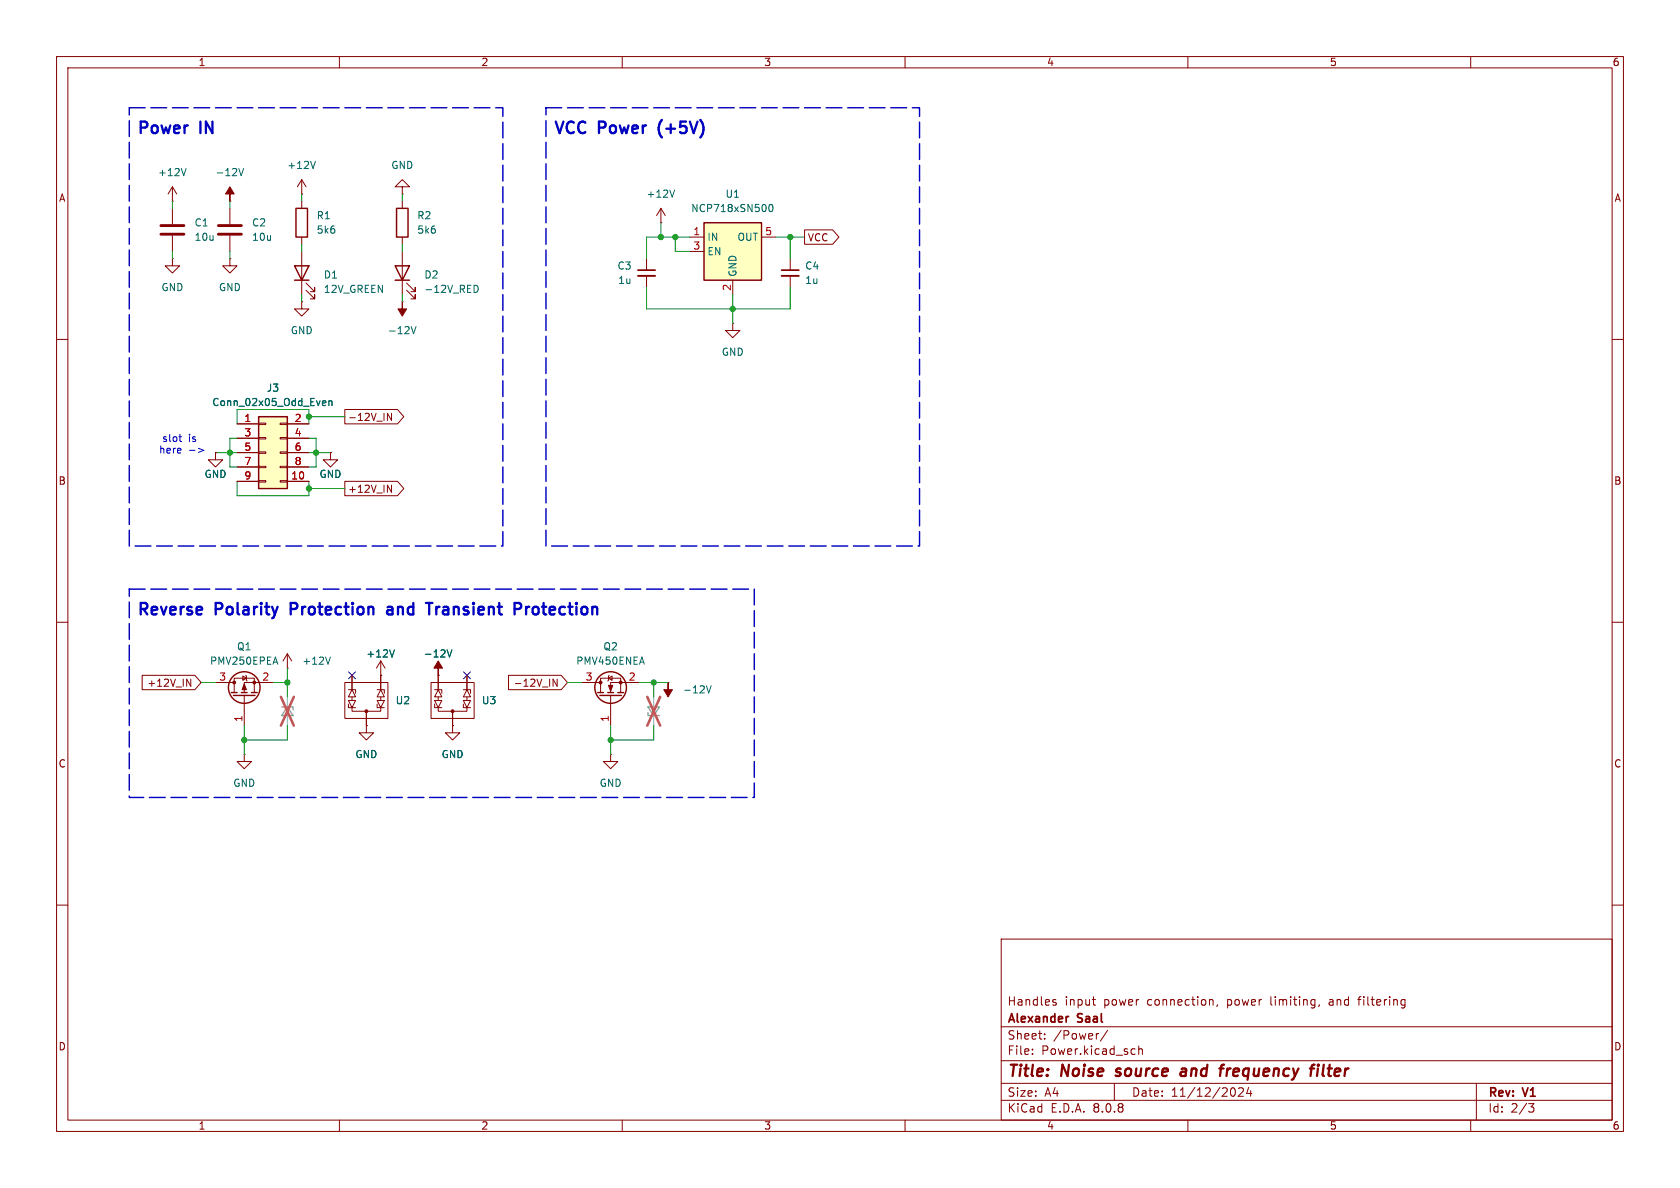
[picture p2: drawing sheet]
<svg xmlns="http://www.w3.org/2000/svg" width="297mm" height="210mm" viewBox="0 0 297 210" stroke-linecap="round" stroke-linejoin="round" font-family="sans-serif">
<g fill="none" stroke="#840000" stroke-width=".18">
<path d="M10 10h277v190h-277zM12 12h273v186h-273zM60 10v2M110 10v2M160 10v2M210 10v2M260 10v2M30.5 35.6h.1M30.5 33v2.6M30.5 36.8v2.8M30.5 33l-.8 1.3M30.5 33l.7 1.3"/>
<path d="M40.6 35.6h.1M40.6 36.8v2.8M53.3 35.6v1.2M71.1 35.6v1.2M30.5 45.7v1.3h1.2l-1.2 1.3-1.3-1.3h1.3M30.5 45.7h.1M30.5 41.7v2.8M40.6 45.7v1.3h1.3l-1.3 1.3-1.2-1.3h1.2M40.6 45.7h.1M40.6 41.7v2.8M53.3 53.3v1.3h1.3l-1.3 1.3-1.2-1.3h1.2M53.3 53.3h.1"/>
<path d="M53.3 41.9v1.3M71.1 53.3h.1M71.1 41.9v1.3M71.1 44.5v7.6M71.9 51.3l1.5 1.5v-.7v.7h-.8M71.9 50l1.5 1.6v-.8v.8h-.8M10 60h2M285 60h2M10 110h2M42.9 119.5l.7 .4-.7 .4zM43.4 119.4l.2 .1v.8l.1 .1M50.8 118.1h.1"/>
<path d="M50.8 115.6l-.8 1.2M50.8 115.6v2.5M50.8 115.6l.8 1.2M62.2 119.4v2.5M67.3 119.4h.1M67.3 116.8v5.1M67.3 116.8l-.8 1.3M67.3 116.8l.8 1.3M77.5 119.4h.1M77.5 119.4v2.5M82.5 119.4v2.5M107.6 119.9l.6-.4v.8z"/>
<path d="M107.7 119.4l-.1 .1v.8l-.2 .1M285 110h2M38.1 120.7h3.3M41.4 122.4v-2.5h3.6v2.5M43.2 133.4v1.2h1.2l-1.2 1.3-1.3-1.3h1.3M43.2 133.4h.1M43.2 122.9v5.4M48.3 120.7h-5.1v1.7M61 120.7h7.6v6.3h-7.6zM61.6 121.9h1.3v.7M61.6 124.5v.6h1.3M61.6 123.8h1.3l-.7 1.3z"/>
<path d="M62.2 121.9l.7 1.3h-1.3zM62.2 125.1v.6h5.1v-.6M62.2 123.2v.6M64.8 128.3v1.2h1.2l-1.2 1.3-1.3-1.3h1.3M64.8 128.3h.1M64.8 125.7v2.6M66.7 121.9h1.2v.7M66.7 124.5v.6h1.2M66.7 123.8h1.2l-.6 1.3zM67.3 121.9l.6 1.3h-1.2zM67.3 123.2v.6M76.2 120.7h7.6v6.3h-7.6z"/>
<path d="M76.8 121.9h1.3v.7M76.8 124.5v.6h1.3M76.8 123.8h1.3l-.6 1.3zM77.5 121.9l.6 1.3h-1.3zM77.5 125.1v.6h5v-.6M77.5 123.2v.6M80 128.3v1.2h1.3l-1.3 1.3-1.3-1.3h1.3M80 128.3h.1M80 125.7v2.6M81.9 121.9h1.3v.7M81.9 124.5v.6h1.3M81.9 123.8h1.3l-.7 1.3z"/>
<path d="M82.5 121.9l.7 1.3h-1.3zM82.5 123.2v.6M102.9 120.7h3.3M106.2 122.4v-2.5h3.5v2.5M107.9 133.4v1.2h1.3l-1.3 1.3-1.2-1.3h1.2M107.9 133.4h.1M107.9 122.9v5.4M113 120.7h-5.1v1.7M118.1 120.7h.1M10 160h2M177 166h108v32h-108zM186.3 177.2l.4 .1v.2l-.2 .2h-.3"/>
<path d="M186.3 176.7l.4 .1M193.1 176.7h.6M193.4 177.6l.3 .1M214 176.7l.4 .1 .1 .1v.8M215.2 177.6l-.1 .3M233.2 177.6l-.1 .3M240 176.7h.6M248 176.7l.4 .1M248.4 177.6l-.4 .1M248.4 176.7v1.2l-.3 .3M285 160h2M60 198v2"/>
<path d="M110 198v2M160 198v2M177 194.5h108M177 191.5h108M177 187.5h108M177 181.5h108M182.5 186.3v.1M182.5 185.5v.1M184.7 183.6v.1M184.7 182.8v.1M194.2 182.7l-.2 .1M195.8 182.1l-1.3 2"/>
<path d="M197 191.5v3M200.2 185.4l.5 .1M200.7 186.3l-.5 .1M201.3 185.5l.2-.1 .4 .1 .1 .9M201.3 184.9v1.5M210 198v2M218.2 192.4l.2 .8-.2 .5-.2 .1M219.7 192.4v.5l-.8 .9h.9M220.7 192.2l-.3 1.1h.9M221.1 192.8v1M260 198v2M261 191.5v6.5"/>
<path d="M270.2 195.1h1l-.5 .6 .4 .1 .1 .5-.3 .3h-.4"/>
</g>
<path d="M197.2 190.1l.2 .1M197.5 189l-.2 .3 .1 .1M208.9 189l.2-.1 .5 .1M209.7 189.4h-.7a.4 .4 0 0 0-.3 .4 .4 .4 0 0 0 .2 .4l.7-.1M217 188.9l-.2 1.3M217.6 188.9l-.4 .1-.3 .3M233 188.9l-.2 1.3M233.1 188.2v.2M233.1 188.2l-.1 .1 .1 .1M233.1 188.2l.1 .1-.1 .1M234 188.2l-.2 1.7 .3 .3" fill="none" stroke="#840000" stroke-width=".4"/>
<path d="M188.8 179.7h.1" fill="none" stroke="#840000" stroke-width=".3"/>
<g fill="none" stroke="#840000" stroke-width=".25">
<path d="M52.3 36.8h2.1v5.1h-2.1zM70.1 36.8h2v5.1h-2zM69.8 47h2.6l-1.3 2.5zM69.8 49.5h2.6M40.9 122.4h1M41.3 122.9h3.8M42.7 122.4h1M44.4 122.4h1.1M105.7 122.4h1M106 122.9h3.9M107.4 122.4h1.1M109.2 122.4h1"/>
<circle cx="43.2" cy="121.5" r="2.79"/>
<circle cx="107.9" cy="121.5" r="2.79"/>
</g>
<path d="M32.9 29.8l-.4 1.3M42.2 29.8l.4 1.3 .5-1.3M72.7 57.7l.4 1.3 .4-1.3M83.8 50.4a.64 .64 0 0 1 .7 .7 .64 .64 0 0 1-.7 .6M58.4 116.1l-.4 1.3M69.7 114.9l-.4 1.2M79 114.9l.5 1.2 .4-1.2M124.9 121.2l.4 1.3 .4-1.3" fill="none" stroke="#006464" stroke-width=".18"/>
<g fill="#840000" stroke="#840000" stroke-width=".18">
<path d="M77.5 116.8l.7 1.3h-.7v1.3v-1.3h-.8z"/>
<path d="M118.1 120.7v1.2h.8l-.8 1.3-.8-1.3h.8z"/>
<path d="M43.2 120.9l.4 1h-.8z"/>
<path d="M107.6 121.2h.7l-.4 1z"/>
<path d="M71.1 53.3v1.3h.8l-.8 1.3-.7-1.3h.7z"/>
<path d="M40.6 33l.8 1.3h-.8v1.3v-1.3h-.7z"/>
<circle cx="64.8" cy="125.7" r=".25"/>
<circle cx="45" cy="120.6" r=".25"/>
<circle cx="41.4" cy="120.6" r=".25"/>
<circle cx="80" cy="125.7" r=".25"/>
<circle cx="109.7" cy="120.6" r=".25"/>
<circle cx="106.2" cy="120.6" r=".25"/>
</g>
<path d="M50.8 123.2v5.1M115.6 123.2v5.1" fill="none" stroke="#9c9b98" stroke-width=".18"/>
<path d="M49.8 125h2v.5M50.8 125l1 1.5h-2zM114.6 126v.5h2M114.6 125h2l-1 1.5z" fill="none" stroke="#9c9b98" stroke-width=".25"/>
<path d="M49.7 123.2l2.2 5.1M51.9 123.2l-2.2 5.1M114.4 123.2l2.3 5.1M116.7 123.2l-2.3 5.1" fill="none" stroke="#e65255" stroke-width=".46"/>
<path d="M28.4 39.9h4.1M38.6 39.9h4.1M28.4 41.4h4.1M38.6 41.4h4.1" fill="none" stroke="#840000" stroke-width=".51"/>
<path d="M45.7 73.7h5.1v12.7h-5.1z" fill="#ffffc2"/>
<g fill="none" stroke="#840000" stroke-width=".18">
<path d="M53.3 34.3h.1M53.3 31.8v2.5M53.3 31.8l-.7 1.2M53.3 31.8l.8 1.2M71.1 33h1.3l-1.3-1.2-1.3 1.2h1.3v1.3M71.1 34.3h.1M53.3 44.5v7.6M54.1 51.3l1.5 1.5v-.7v.7h-.7M54.1 50l1.5 1.6v-.8v.8h-.7M41.9 74.9h3.8M41.9 77.5h3.8M45.7 79.9h1.3v.2h-1.3z"/>
<path d="M45.7 77.3h1.3v.3h-1.3zM45.7 74.8h1.3v.3h-1.3zM49.5 79.9h1.3v.2h-1.3zM49.5 77.3h1.3v.3h-1.3zM49.5 74.8h1.3v.3h-1.3zM50.8 74.9h3.8M50.8 77.5h3.8M38.1 80v1.3h1.3l-1.3 1.3-1.3-1.3h1.3M38.1 80h.1M41.9 85.1h3.8M41.9 80h3.8M41.9 82.6h3.8"/>
<path d="M45.7 85h1.3v.2h-1.3zM45.7 82.4h1.3v.3h-1.3zM49.5 85h1.3v.2h-1.3zM49.5 82.4h1.3v.3h-1.3zM50.8 85.1h3.8M50.8 80h3.8M50.8 82.6h3.8M58.4 80v1.3h1.3l-1.3 1.3-1.3-1.3h1.3M58.4 80h.1"/>
</g>
<path d="M52.1 47h2.5l-1.3 2.5zM52.1 49.5h2.5M45.7 73.7h5.1v12.7h-5.1z" fill="none" stroke="#840000" stroke-width=".25"/>
<path d="M55.8 28.5l-.5 1.3M57.2 70.9h.3l.1 .3-.6 .1M57.5 71.6l-.3 .1M58.1 71l.2-.1h.3l.1 .8M58.1 70.9v.8" fill="none" stroke="#006464" stroke-width=".18"/>
<path d="M124.5 39.4h10.1v10.1h-10.1z" fill="#ffffc2"/>
<path d="M124.5 39.4h10.1v10.1h-10.1z" fill="none" stroke="#840000" stroke-width=".25"/>
<g fill="none" stroke="#840000" stroke-width=".18">
<path d="M116.8 39.4h.1M116.8 36.8l-.7 1.3M116.8 36.8v2.6M116.8 36.8l.8 1.3M114.3 45.7v2.1M114.3 48.8v2M121.9 41.9h2.6M121.9 44.5h2.6M129.5 57.2v1.2h1.3l-1.3 1.3-1.2-1.3h1.2M129.5 57.2h.1M129.5 49.5v2.6M134.6 41.9h2.6"/>
<path d="M139.7 45.7v2.1M139.7 48.8v2M142.2 40.6h5l1.1 1.3-1.1 1.3h-5zM41.9 74.9h3.8M41.9 77.5h3.8M50.8 74.9h3.8M50.8 77.5h3.8M61 72.4h9.3l1.1 1.3-1.1 1.2h-9.3zM69.2 73.1v1.2l-.7-1.2v1.2M38.1 80h.1M41.9 85.1h3.8M41.9 80h3.8"/>
<path d="M41.9 82.6h3.8M50.8 85.1h3.8M50.8 80h3.8M50.8 82.6h3.8M58.4 80h.1M61 85.1h9.3l1.1 1.3-1.1 1.2h-9.3zM68.5 85.8l.7 1.2v-1.2M25.1 119.4h9.3l1.2 1.3-1.2 1.2h-9.3zM62.2 119.4v2.5M67.3 119.4h.1M67.3 119.4v2.5M77.5 119.4h.1"/>
<path d="M77.5 119.4v2.5M82.5 119.4v2.5M89.9 119.4h9.3l1.1 1.3-1.1 1.2h-9.3zM33 120.1l.7 1.2v-1.2M64.8 128.3h.1M64.8 125.7v2.6M80 128.3h.1M80 125.7v2.6M98.5 120.1v1.2l-.7-1.2v1.2"/>
</g>
<path d="M119.3 33.6l-.5 1.3M136.1 36.2l.1-.1a.68 .68 0 0 1 .5 .7 .68 .68 0 0 1-.5 .6 .84 .84 0 0 1-.1-1.2zM57.2 70.9h.3l.1 .3-.6 .1M57.5 71.6l-.3 .1M58.1 71l.2-.1h.3l.1 .8M58.1 70.9v.8M69.7 114.9l-.4 1.2M79 114.9l.5 1.2 .4-1.2" fill="none" stroke="#006464" stroke-width=".18"/>
<path d="M112.8 48.8h3M138.2 48.8h3" fill="none" stroke="#840000" stroke-width=".33"/>
<path d="M112.8 47.8h3M138.2 47.8h3" fill="none" stroke="#840000" stroke-width=".3"/>
<path d="M31.6 77.2h.5M31.9 78h.2M33.5 79.6h1M35.1 79.2l.9 .4-.9 .4" fill="none" stroke="#0000c2" stroke-width=".18"/>
<path d="M51.4 107.7h.8M52.2 106.6h-.8v2M68.5 107.4l.6-.1 .3 .3M69.4 107.7l-.7 .1a.4 .4 0 0 0-.3 .4 .4 .4 0 0 0 .3 .4l.7-.1M75.3 106.6h1.2M77.1 107.3v1.3M77.2 107.5l-.1 .2M91.7 106.6a.55 .55 0 0 1 .5 .5 .55 .55 0 0 1-.5 .6M93 107.3v1.3M93.6 107.3a.52 .52 0 0 0-.6 .4" fill="none" stroke="#0000c2" stroke-width=".41"/>
<path d="M22.9 19.1h66v77.4h-66zM96.5 19.1h66.1v77.4h-66.1zM22.9 104.1h110.4v36.9h-110.4z" fill="none" stroke="#0000c2" stroke-width=".25" stroke-dasharray="2.8 1"/>
<g fill="none" stroke="#009600" stroke-width=".18">
<path d="M30.5 35.6v1.2M40.6 35.6v1.2M53.3 34.3v1.3M71.1 34.3v1.3M116.8 39.4v2.5M30.5 44.5v1.2M40.6 44.5v1.2M53.3 43.2v1.3M53.3 52.1v1.2M71.1 43.2v1.3M71.1 52.1v1.2M114.3 50.8v3.8h25.4v-3.8"/>
<path d="M119.4 41.9v2.6h2.5M121.9 41.9h-7.6v3.8M129.5 52.1v5.1M137.2 41.9h5M139.7 41.9v3.8M41.9 77.5h-1.3v5.1h1.3M41.9 74.9v-2.5h12.7v2.5M54.6 77.5h1.3v5.1h-1.3M54.6 73.7h6.4M38.1 80h3.8M41.9 85.1v2.5h12.7v-2.5M54.6 80h3.8"/>
<path d="M54.6 86.4h6.4M50.8 118.1v5.1M35.6 120.7h2.5M43.2 128.3v5.1M48.3 120.7h2.5M50.8 128.3v2.5h-7.6M100.3 120.7h2.6M107.9 128.3v5.1M113 120.7h5.1M115.6 120.7v2.5M115.6 128.3v2.5h-7.7"/>
</g>
<path d="M61.6 118.8l1.2 1.2M62.8 118.8l-1.2 1.2M81.9 118.8l1.3 1.2M83.2 118.8l-1.3 1.2" fill="none" stroke="#000084" stroke-width=".18"/>
<g fill="#009600" stroke="#009600" stroke-width=".18">
<circle cx="129.5" cy="54.6" r=".46"/>
<circle cx="116.8" cy="41.9" r=".46"/>
<circle cx="119.4" cy="41.9" r=".46"/>
<circle cx="139.7" cy="41.9" r=".46"/>
<circle cx="115.6" cy="120.7" r=".46"/>
<circle cx="107.9" cy="130.8" r=".46"/>
<circle cx="43.2" cy="130.8" r=".46"/>
<circle cx="50.8" cy="120.7" r=".46"/>
<circle cx="55.9" cy="80" r=".46"/>
<circle cx="54.6" cy="73.7" r=".46"/>
<circle cx="54.6" cy="86.4" r=".46"/>
<circle cx="40.6" cy="80" r=".46"/>
</g>
<g font-size="2.8" fill="#0000c2">
<text x="24.1" y="24.2">Power</text>
<text x="35.5" y="24.2">IN</text>
<text x="97.8" y="24.2">VCC</text>
<text x="106" y="24.2">Power</text>
<text x="117.3" y="24.2">(+5V)</text>
<text x="24.1" y="109.3">Reverse</text>
<text x="38.2" y="109.3">Polarity</text>
<text x="52.3" y="109.3">Protection</text>
<text x="70.2" y="109.3">and</text>
<text x="78.1" y="109.3">Transient</text>
<text x="94.3" y="109.3">Protection</text>
</g>
<g font-size="2.8" fill="#840000">
<text x="178" y="190.9">Title:</text>
<text x="187.7" y="190.9">Noise</text>
<text x="198.2" y="190.9">source</text>
<text x="210.4" y="190.9">and</text>
<text x="218.2" y="190.9">frequency</text>
<text x="235" y="190.9">filter</text>
</g>
<g font-size="2.1" fill="#840000">
<text x="178" y="178">Handles</text>
<text x="188.2" y="178">input</text>
<text x="195.2" y="178">power</text>
<text x="203" y="178">connection,</text>
<text x="217.2" y="178">power</text>
<text x="225" y="178">limiting,</text>
<text x="235.5" y="178">and</text>
<text x="240.9" y="178">filtering</text>
<text x="178" y="184">Sheet:</text>
<text x="178" y="181.2">Alexander</text>
<text x="186.2" y="184">/Power/</text>
<text x="190.6" y="181.2">Saal</text>
<text x="178" y="186.7">File:</text>
<text x="184.1" y="186.7">Power.kicad_sch</text>
<text x="178" y="196.9">KiCad</text>
<text x="178" y="194.1">Size:</text>
<text x="184.7" y="194.1">A4</text>
<text x="185.7" y="196.9">E.D.A.</text>
<text x="193.3" y="196.9">8.0.8</text>
<text x="200" y="194.1">Date:</text>
<text x="207" y="194.1">11/12/2024</text>
<text x="263" y="194.3">Rev:</text>
<text x="263" y="196.9">Id:</text>
<text x="267.1" y="196.9">2/3</text>
<text x="269.4" y="194.3">V1</text>
</g>
<g font-size="1.8" fill="#840000">
<text x="35" y="11.9">1</text>
<text x="85" y="11.9">2</text>
<text x="135" y="11.9">3</text>
<text x="185" y="11.9">4</text>
<text x="235" y="11.9">5</text>
<text x="285" y="11.9">6</text>
<text x="10.3" y="35.9">A</text>
<text x="285.3" y="35.9">A</text>
<text x="142.7" y="42.9">VCC</text>
<text x="61.4" y="74.6">-12V_IN</text>
<text x="10.3" y="85.9">B</text>
<text x="61.4" y="87.3">+12V_IN</text>
<text x="285.3" y="85.9">B</text>
<text x="25.9" y="121.6">+12V_IN</text>
<text x="90.7" y="121.6">-12V_IN</text>
<text x="10.3" y="135.9">C</text>
<text x="285.3" y="135.9">C</text>
<text x="10.3" y="185.9">D</text>
<text x="285.3" y="185.9">D</text>
<text x="35" y="199.9">1</text>
<text x="85" y="199.9">2</text>
<text x="135" y="199.9">3</text>
<text x="185" y="199.9">4</text>
<text x="235" y="199.9">5</text>
<text x="285" y="199.9">6</text>
</g>
<g font-size="1.8" fill="#006464">
<text x="27.8" y="31.3">+12V</text>
<text x="38" y="31.3">-12V</text>
<text x="50.7" y="30.1">+12V</text>
<text x="69.1" y="30.1">GND</text>
<text x="114.2" y="35.2">+12V</text>
<text x="128.2" y="35.2">U1</text>
<text x="34.3" y="40.2">C1</text>
<text x="44.5" y="40.2">C2</text>
<text x="55.9" y="39">R1</text>
<text x="55.9" y="41.5">5k6</text>
<text x="73.7" y="39">R2</text>
<text x="73.7" y="41.5">5k6</text>
<text x="122.1" y="37.7">NCP718xSN500</text>
<text x="34.3" y="42.8">10u</text>
<text x="44.5" y="42.8">10u</text>
<text x="109.1" y="47.9">C3</text>
<text x="125" y="42.8">IN</text>
<text x="125" y="45.3">EN</text>
<text x="130.3" y="42.8">OUT</text>
<text x="142.2" y="47.9">C4</text>
<text x="28.4" y="51.7">GND</text>
<text x="38.6" y="51.7">GND</text>
<text x="57.2" y="49.4">D1</text>
<text x="57.2" y="52">12V_GREEN</text>
<text x="74.9" y="49.4">D2</text>
<text x="74.9" y="52">-12V_RED</text>
<text x="109.2" y="50.4">1u</text>
<text x="130.4" y="49" transform="rotate(-90 130.4 49)">GND</text>
<text x="142.2" y="50.4">1u</text>
<text x="51.3" y="59.3">GND</text>
<text x="68.5" y="59.3">-12V</text>
<text x="127.5" y="63.1">GND</text>
<text x="37.4" y="72">Conn_02x05_Odd_Even</text>
<text x="47.1" y="69.4">J3</text>
<text x="36.1" y="84.7">GND</text>
<text x="56.4" y="84.7">GND</text>
<text x="37" y="117.7">PMV250EPEA</text>
<text x="41.8" y="115.2">Q1</text>
<text x="53.3" y="117.7">+12V</text>
<text x="64.7" y="116.4">+12V</text>
<text x="74.8" y="116.4">-12V</text>
<text x="101.8" y="117.7">PMV450ENEA</text>
<text x="106.6" y="115.2">Q2</text>
<text x="69.9" y="124.7">U2</text>
<text x="85.1" y="124.7">U3</text>
<text x="120.7" y="122.8">-12V</text>
<text x="62.7" y="134.2">GND</text>
<text x="78" y="134.2">GND</text>
<text x="41.1" y="139.3">GND</text>
<text x="105.9" y="139.3">GND</text>
</g>
<g font-size="1.8" fill="#a90000">
<text x="122.5" y="41.7">1</text>
<text x="135.2" y="41.7">5</text>
<text x="122.5" y="44.2">3</text>
<text x="129.3" y="51.5" transform="rotate(-90 129.3 51.5)">2</text>
<text x="43.1" y="74.7">1</text>
<text x="43.1" y="77.2">3</text>
<text x="52" y="74.7">2</text>
<text x="52" y="77.2">4</text>
<text x="43.1" y="79.8">5</text>
<text x="43.1" y="82.3">7</text>
<text x="52" y="79.8">6</text>
<text x="52" y="82.3">8</text>
<text x="43.1" y="84.8">9</text>
<text x="51.4" y="84.8">10</text>
<text x="38.7" y="120.4">3</text>
<text x="46.3" y="120.4">2</text>
<text x="103.4" y="120.4">3</text>
<text x="111.1" y="120.4">2</text>
<text x="42.9" y="127.7" transform="rotate(-90 42.9 127.7)">1</text>
<text x="107.7" y="127.7" transform="rotate(-90 107.7 127.7)">1</text>
</g>
<g font-size="1.8" fill="#0000c2">
<text x="28.2" y="80.4">here</text>
<text x="28.6" y="78.3">slot</text>
<text x="33.3" y="78.3">is</text>
</g>
</svg>
